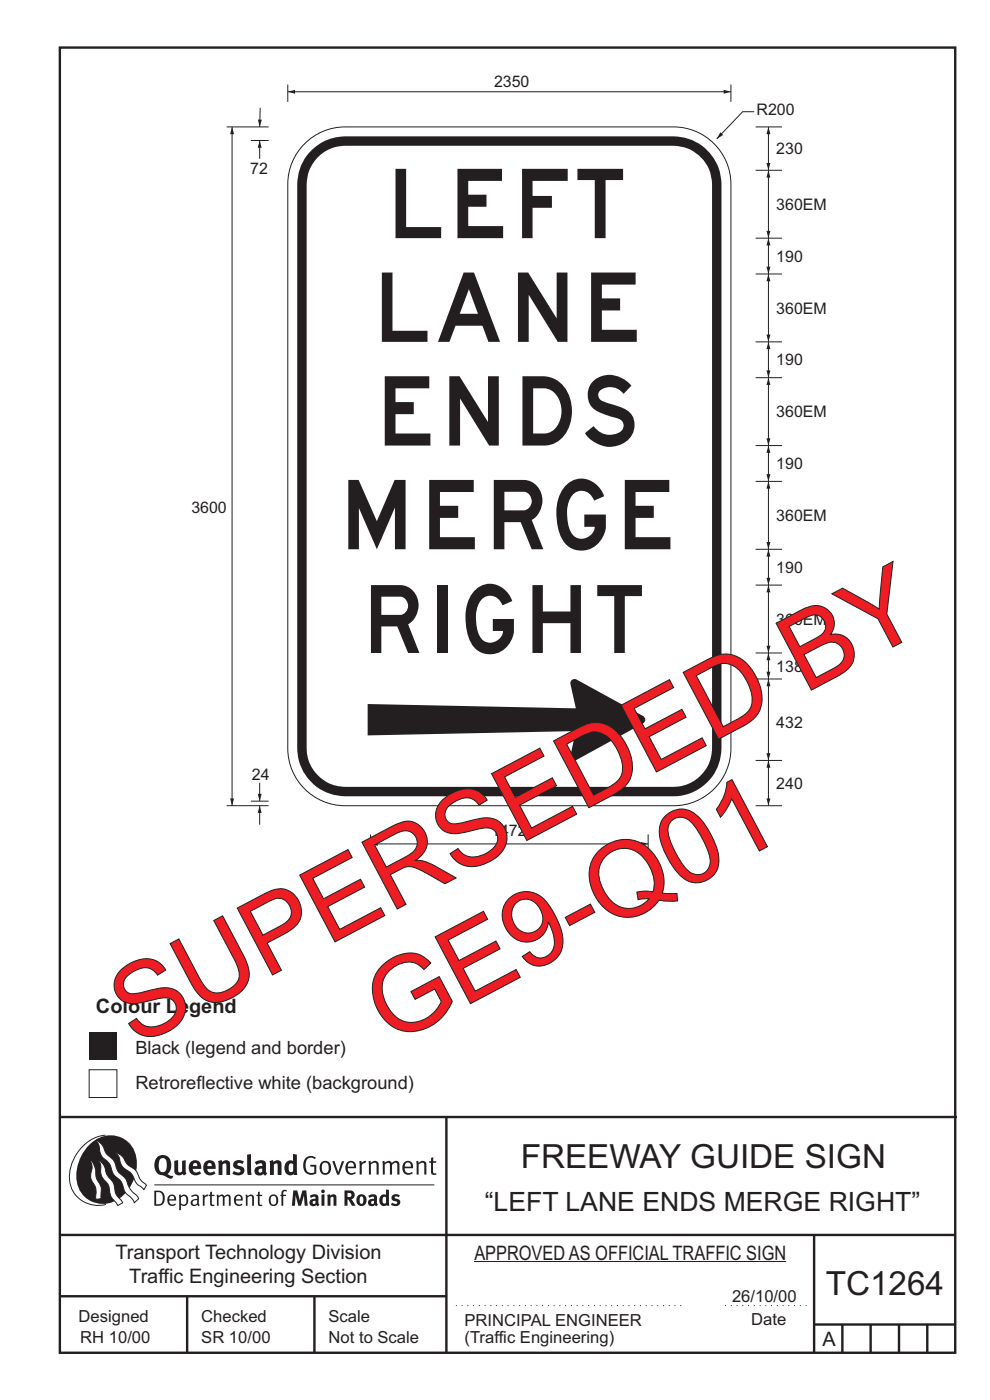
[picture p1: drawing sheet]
<svg xmlns="http://www.w3.org/2000/svg" width="210mm" height="297mm" viewBox="0 0 210 297" stroke-linecap="round" stroke-linejoin="round" font-family="sans-serif">
<g fill="none" stroke="#231f20" stroke-width=".51">
<path d="M12.7 10.1h189.9v276.9h-189.9zM12.7 237h190.3M94.7 236.9v50.1M12.7 262h190M12.7 275h82M39.7 275v12M66.7 275v12M172.7 262v25M172.7 281h30M178.7 281v6M184.7 281v6M190.7 281v6"/>
<path d="M196.7 281v6"/>
</g>
<path d="M96.7 277h48.7" fill="none" stroke="#231f20" stroke-width=".21" stroke-dasharray=".2 1" stroke-linecap="butt"/>
<path d="M100.6 267.7h66.2" fill="none" stroke="#231f20" stroke-width=".21"/>
<path d="M18.9 226.9h5.9v5.9h-5.9z" fill-rule="evenodd" fill="#fff" stroke="#231f20" stroke-width=".21"/>
<g fill="#231f20">
<path d="M18.9 218.9h5.9v5.9h-5.9z" fill-rule="evenodd"/>
<path d="M64.9 245.6a1.61 1.61 0 0 1 2.1 0l-.2 .3a1.17 1.17 0 0 0-1.4-.2 1.17 1.17 0 0 0-.6 1.3 1.42 1.42 0 0 0 1.2 1.8l.7-.1v-1.2h-.8l-.1-.4h1.3v1.8a1.82 1.82 0 0 1-2.2 0 1.82 1.82 0 0 1-.6-2.1l.2-.7z" fill-rule="evenodd"/>
<path d="M68.2 246.5a1.77 1.77 0 0 0 .4 2.7 1.39 1.39 0 0 0 1.4-.5 1.39 1.39 0 0 0 .2-1.5 1.19 1.19 0 0 0-2-.7zM68.5 246.8a.83 .83 0 0 1 1 .1 .83 .83 0 0 1 .2 .9 .75 .75 0 0 1-.6 1.1 .75 .75 0 0 1-.8-.9v-.9z" fill-rule="evenodd"/>
<path d="M70.5 246.3h.4l.8 2.4 .8-2.4h.5l-1.1 2.9h-.4z" fill-rule="evenodd"/>
<path d="M73.6 246.7a1.74 1.74 0 0 0 .5 2.5l.9-.1 .5-.2-.2-.3a.89 .89 0 0 1-1.1 .2 .89 .89 0 0 1-.4-1h1.7a1.15 1.15 0 0 0-.4-1.4 1.15 1.15 0 0 0-1.5 .3zM74 246.8a.67 .67 0 0 1 .8-.1 .67 .67 0 0 1 .3 .8h-1.3z" fill-rule="evenodd"/>
<path d="M76.2 246.4l.4-.1 .1 .4 .5-.4h.5l-.2 .5a.61 .61 0 0 0-.8 .6v1.8h-.4z" fill-rule="evenodd"/>
<path d="M78.1 246.4l.5-.1 .1 .4a.89 .89 0 0 1 .9-.4 .89 .89 0 0 1 .7 .7v2.2h-.4v-2.2l-.1-.2-.3-.1-.8 .3v2.2h-.4z" fill-rule="evenodd"/>
<path d="M81.1 246.4l.4-.1 .1 .4a.83 .83 0 0 1 .8-.4 .83 .83 0 0 1 .7 .4 .86 .86 0 0 1 .9-.4 .86 .86 0 0 1 .7 .7v2.2h-.4l-.1-2.4a.5 .5 0 0 0-.8 .1l-.2 .2v2.1h-.5v-2.3l-.4-.2-.7 .3v2.2h-.4z" fill-rule="evenodd"/>
<path d="M85.7 246.7a1.74 1.74 0 0 0 .5 2.5l.9-.1 .5-.2-.2-.3a.89 .89 0 0 1-1.1 .2 .89 .89 0 0 1-.4-1h1.7a1.15 1.15 0 0 0-.5-1.4 1.15 1.15 0 0 0-1.4 .3zM86 246.8a.67 .67 0 0 1 .9-.1 .67 .67 0 0 1 .3 .8h-1.3z" fill-rule="evenodd"/>
<path d="M88.3 246.4l.4-.1 .1 .4a.89 .89 0 0 1 .9-.4 .89 .89 0 0 1 .7 .7v2.2h-.4v-2.2l-.1-.2-.3-.1-.8 .3v2.2h-.4z" fill-rule="evenodd"/>
<path d="M91.5 245.6l.4-.1v.8h.7l-.2 .4h-.5v2.1l.1 .1h.5l.1 .3a.71 .71 0 0 1-1.2-.6v-1.9h-.3v-.4h.3z" fill-rule="evenodd"/>
<path d="M37 246.3l.8-.2v2a.46 .46 0 0 0 .2 .6 .46 .46 0 0 0 .6-.2v-2.2l.8-.2v2.4l.2 .5-.6 .3-.2-.3a1.03 1.03 0 0 1-1.2 .3 1.03 1.03 0 0 1-.6-1.1z" fill-rule="evenodd"/>
<path d="M40.4 246.5a1.64 1.64 0 0 0 0 2.3 1.64 1.64 0 0 0 2.3 .1l-.4-.4a.78 .78 0 0 1-.9 .2 .78 .78 0 0 1-.5-.7h1.8a1.37 1.37 0 0 0-.6-1.7 1.37 1.37 0 0 0-1.7 .2zM41 246.9a.48 .48 0 0 1 .7-.1 .48 .48 0 0 1 .2 .6h-1z" fill-rule="evenodd"/>
<path d="M43.5 246.5a1.65 1.65 0 0 0-.2 2 1.65 1.65 0 0 0 1.9 .7l.5-.3-.3-.4a.78 .78 0 0 1-.9 .3 .78 .78 0 0 1-.5-.8h1.8a1.37 1.37 0 0 0-.6-1.7 1.37 1.37 0 0 0-1.7 .2zM44.1 246.9a.48 .48 0 0 1 .6-.1 .48 .48 0 0 1 .2 .6h-.9z" fill-rule="evenodd"/>
<path d="M46.3 246.3l.7-.2 .1 .4a.95 .95 0 0 1 1-.3 .95 .95 0 0 1 .7 .8v2.3h-.8v-2.3l-.3-.2-.5 .3v2.2h-.8z" fill-rule="evenodd"/>
<path d="M49.7 246.5a1.73 1.73 0 0 1 2-.1l-.2 .5-.6-.2a.42 .42 0 0 0-.6 .3l.2 .2a1.23 1.23 0 0 1 1.4 1.1 1.47 1.47 0 0 1-2.3 .9l-.3-.2 .3-.6 .7 .3a.47 .47 0 0 0 .7-.3 .87 .87 0 0 0-1-.5l-.4-.2-.1-.4z" fill-rule="evenodd"/>
<path d="M54.1 246.5l.3 .6 .3-.2a.62 .62 0 0 1 .9 .1v.4a1.21 1.21 0 0 0-1.3 .3 1.21 1.21 0 0 0-.2 1.3 1.19 1.19 0 0 0 1.7 0l.5 .4 .4-.5-.3-.3v-1.4a.96 .96 0 0 0-1.3-1.1zM55 248l.6-.1v.7a.43 .43 0 0 1-.6 .1 .43 .43 0 0 1 0-.7z" fill-rule="evenodd"/>
<path d="M57.2 246.3l.7-.2 .1 .4a.95 .95 0 0 1 1-.3 .95 .95 0 0 1 .7 .8v2.3h-.8v-2.3l-.3-.2-.5 .3v2.2h-.8z" fill-rule="evenodd"/>
<path d="M62.2 244.8v1.5a1.29 1.29 0 0 0-1.4 .2 1.29 1.29 0 0 0-.5 1.3 1.24 1.24 0 0 0 .5 1.3 1.24 1.24 0 0 0 1.5 0l.1 .2h.7l-.1-4.4zM61.5 246.9l.4-.1 .3 .2v1.5l-.3 .1a.48 .48 0 0 1-.6-.4 1.52 1.52 0 0 1 .2-1.3z" fill-rule="evenodd"/>
<path d="M52.4 245l.8-.2 .2 4.5h-.8l-.1-.2z" fill-rule="evenodd"/>
</g>
<path d="M22.4 240.8a9 9 0 0 0-7.4 10.9 6.2 6.2 0 0 0 7.5 3.8M32.7 251.4h59.4" fill="none" stroke="#231f20" stroke-width=".21"/>
<path d="M19.1 242.7a5.7 5.7 0 0 1 6.5-1.4 5.7 5.7 0 0 1 3.4 5.7 8.6 8.6 0 0 1-6.2 8.3 5.7 5.7 0 0 1-6.5-7 9.9 9.9 0 0 1 2.8-5.6z" fill-rule="evenodd" fill="#231f20"/>
<path d="M24.4 244.5a3.1 3.1 0 0 1 2.3 2.2l.8 .7a3.2 3.2 0 0 1 2 2.4l.4 .6 1.2 1.1-.6 .9-.2-.3a3.5 3.5 0 0 1-1.9-2.1 3.8 3.8 0 0 0-2.1-2.2 3.5 3.5 0 0 1-1-2.2zM20.4 241.9a3.4 3.4 0 0 1 1.9 2.4l.7 .9a3.3 3.3 0 0 1 1.7 2.6 4.4 4.4 0 0 0 1.7 2l.3 .3a6.1 6.1 0 0 0 2.5 3.7l.2 .5-.9 .9a6.1 6.1 0 0 0-1.9-2.3l-.4-.7a3.6 3.6 0 0 0-1.9-2.8l-.6-1a3.6 3.6 0 0 0-1.9-2.8 3.7 3.7 0 0 1-.8-2.4zM21 246.1a3.4 3.4 0 0 1 1.5 2.7l.6 1a3.8 3.8 0 0 1 1.4 3.1l.3 .7 1.2 1.6-1 .5-.5-.7a3.2 3.2 0 0 1-1.3-2.8 4.3 4.3 0 0 0-1.4-2.2 4.7 4.7 0 0 1-.5-3zM19.2 246.1a5.1 5.1 0 0 1 1.2 3.7l.3 .7a3.1 3.1 0 0 1 .7 2.9l.1 .9-1.1 .2-.1-.8a3.5 3.5 0 0 0-.9-3.3 3.6 3.6 0 0 1 .1-2.5z" fill-rule="evenodd" fill="#fff" stroke="#231f20" stroke-width=".21"/>
<g fill="#231f20">
<path d="M33.4 245.5a2.51 2.51 0 0 0 .4 3.7l.8 .1a2.78 2.78 0 0 0 2 .7l.2-.6h-.6l-.7-.3a2.56 2.56 0 0 0 0-3.8 1.83 1.83 0 0 0-2.1 .2zM34 245.8a.87 .87 0 0 1 1 .1 .87 .87 0 0 1 .4 .9v.4a1.17 1.17 0 0 1-.9 1.5l-.3-.1a2.38 2.38 0 0 1-.2-2.8z" fill-rule="evenodd"/>
<path d="M33.1 252.9v2.6a1.12 1.12 0 0 0 1.2-.3 1.12 1.12 0 0 0 .2-1.2l-.1-.5-.3-.5zM32.7 252.6h1.1a1.67 1.67 0 0 1 1.2 1.6 1.67 1.67 0 0 1-1.3 1.6h-1zM36.1 253.9l-.2 .5h1.1a.55 .55 0 0 0-.3-.6 .55 .55 0 0 0-.6 .1zM35.8 253.7a.95 .95 0 0 1 1.2-.1 .95 .95 0 0 1 .4 1.1h-1.5a.72 .72 0 0 0 .4 .8 .72 .72 0 0 0 .9-.2l.1 .3a1.15 1.15 0 0 1-1.5 0 1.15 1.15 0 0 1-.2-1.5zM38.4 254.1v1.1a.7 .7 0 0 0 .9 .2 .7 .7 0 0 0 .2-.9 .61 .61 0 0 0-.4-.7 .61 .61 0 0 0-.7 .3zM38 253.5l.3-.1 .1 .4a.95 .95 0 0 1 1.2-.2 .95 .95 0 0 1 .3 1.2 .92 .92 0 0 1-.5 .9 .92 .92 0 0 1-1-.1v1.1l-.4 .1zM40.9 254.8a.5 .5 0 0 0 .2 .8 .5 .5 0 0 0 .7-.4v-.6zM40.5 253.7a1 1 0 0 1 1.7 .3v1.4l.2 .2-.2 .3-.3-.4a.78 .78 0 0 1-1.4 0 .78 .78 0 0 1 .8-1.1h.5a.58 .58 0 0 0-.3-.7 .58 .58 0 0 0-.7 .2zM43 253.5l.3-.1 .1 .4 .3-.3 .5-.1-.2 .4a.52 .52 0 0 0-.6 .5v1.5h-.4zM44.6 252.9l.4-.1-.1 .7h.6l-.1 .2h-.5v1.5a.35 .35 0 0 0 .6 .3v.3a.57 .57 0 0 1-.6 .1 .57 .57 0 0 1-.3-.6v-1.6h-.3v-.2h.3zM45.9 253.5l.4-.1 .1 .4 .2-.2a.64 .64 0 0 1 1 .2 .7 .7 0 0 1 .8-.4 .7 .7 0 0 1 .5 .6v1.8h-.4v-1.7l-.2-.4-.7 .4v1.7h-.3v-1.7a.38 .38 0 0 0-.3-.4 .38 .38 0 0 0-.5 .2l-.1 .2v1.7h-.4zM50.2 253.9l-.2 .5h1.1a.55 .55 0 0 0-.2-.6 .55 .55 0 0 0-.7 .1zM49.9 253.7a.95 .95 0 0 1 1.2-.1 .95 .95 0 0 1 .4 1.1h-1.5a.72 .72 0 0 0 .4 .8 .72 .72 0 0 0 .9-.2l.1 .3a1.15 1.15 0 0 1-1.5 0 1.15 1.15 0 0 1-.2-1.5zM52.1 253.5l.3-.1 .1 .4a.72 .72 0 0 1 .8-.4 .72 .72 0 0 1 .6 .6v1.8h-.4v-1.6a.45 .45 0 0 0-.3-.5 .45 .45 0 0 0-.5 .2l-.2 .2v1.7h-.3zM54.7 252.9l.4-.1v.7h.6l-.1 .2h-.5v1.5a.35 .35 0 0 0 .5 .3v.3a.57 .57 0 0 1-.6 .1 .57 .57 0 0 1-.3-.6v-1.6h-.3v-.2h.3zM57.6 253.8l-.2 .8a.65 .65 0 0 0 .3 .8 .65 .65 0 0 0 .8-.2l.1-.1a.93 .93 0 0 0-.7-1.4zM57.3 253.7a1.12 1.12 0 0 1 1.4 0 1.12 1.12 0 0 1 .2 1.5 1.01 1.01 0 0 1-1.2 .6 1.01 1.01 0 0 1-.7-1.2zM59.9 252.6l.5-.2 .5 .1-.2 .3-.3-.1-.3 .2v.6h.6l-.1 .2h-.5v2.1h-.4v-2.1h-.2v-.2h.2zM62.2 252.5l-.3 3.3h.7l.1-2.3 .6 2.3h.5l.7-2.3 .1 2.3h.7l-.3-3.3h-.9l-.5 2.2-.5-2.2zM65.7 253.7l.3 .4a.51 .51 0 0 1 .5-.3 .51 .51 0 0 1 .4 .4v.1a.88 .88 0 0 0-1.1 .3 .88 .88 0 0 0 .2 1.2 .9 .9 0 0 0 1.1-.2l.3 .3 .4-.4-.3-.3v-1a.87 .87 0 0 0-.4-.9 .87 .87 0 0 0-1 .2zM66.4 254.8l.5-.1v.6l-.1 .1h-.3l-.2-.2zM68.2 253.4v2.4h.6v-2.5zM68.1 252.7a.4 .4 0 0 0 .8 0 .4 .4 0 0 0-.8 0zM69.4 253.5l.1 2.3h.6v-1.7a.33 .33 0 0 1 .4-.2 .33 .33 0 0 1 .2 .3v1.6h.7v-1.8a.75 .75 0 0 0-.6-.6 .75 .75 0 0 0-.8 .2v-.3zM73.1 252.5v3.3h.6v-1.4l.3 .3 .7 1.1h.7l-.9-1.4a.94 .94 0 0 0 .7-1 .94 .94 0 0 0-.9-.9zM73.7 253.1a.51 .51 0 0 1 .7 .1 .51 .51 0 0 1-.1 .7h-.6zM75.9 253.7a1.19 1.19 0 0 0-.1 1.7 1.19 1.19 0 0 0 1.7 0 1.19 1.19 0 0 0 0-1.6 1.19 1.19 0 0 0-1.6-.1zM76.5 253.9l.2-.1a.99 .99 0 0 1 0 1.6 1.06 1.06 0 0 1-.2-1.5zM78.1 253.7l.3 .4a.51 .51 0 0 1 .5-.3 .51 .51 0 0 1 .4 .4v.1a.88 .88 0 0 0-1.1 .3 .88 .88 0 0 0 .2 1.2 .9 .9 0 0 0 1.1-.2l.3 .3 .4-.4-.2-.3v-1a.87 .87 0 0 0-.5-.9 .87 .87 0 0 0-1 .2zM78.9 254.8l.4-.1v.6l-.1 .1h-.3l-.2-.2zM81.9 252.3v1.2a1.2 1.2 0 0 0-1.4 .6 1.2 1.2 0 0 0 .2 1.4l.5 .3 .8-.1v.1h.6l-.1-3.4zM81.4 253.9l.5 .1-.1 1.2a.46 .46 0 0 1-.5 0 .46 .46 0 0 1-.2-.6zM83.3 253.5a.79 .79 0 0 0-.2 1 .79 .79 0 0 0 1 .4 .33 .33 0 0 1 0 .5 .33 .33 0 0 1-.5-.1l-.5-.2-.2 .5a1.15 1.15 0 0 0 1.2 .3 1.15 1.15 0 0 0 .8-1 1.49 1.49 0 0 0-1.2-.8 .4 .4 0 0 1 .3-.3 .4 .4 0 0 1 .4 .1l.2 .1 .2-.4a1.47 1.47 0 0 0-1.5-.1z" fill-rule="evenodd"/>
</g>
<path d="M64.6 30.5a12.1 12.1 0 0 1 8.6-3.6h69.7a12.2 12.2 0 0 1 12.1 12.2v119.7a12.2 12.2 0 0 1-12.1 12.1h-69.7a12.2 12.2 0 0 1-12.2-12.1v-119.7a12.1 12.1 0 0 1 3.6-8.6z" fill-rule="evenodd" fill="#fff" stroke="#231f20" stroke-width=".21"/>
<path d="M65.9 32a10.1 10.1 0 0 1 7.3-3.1h69.7a10.2 10.2 0 0 1 10.1 10.2v119.6a10.2 10.2 0 0 1-10.1 10.2h-69.7a10.2 10.2 0 0 1-10.2-10.2v-119.6a10.1 10.1 0 0 1 2.9-7.1z" fill-rule="evenodd" fill="#231f20"/>
<path d="M67.4 33.4a8.2 8.2 0 0 1 5.9-2.5h69.5a8.2 8.2 0 0 1 8.2 8.2v119.6a8.2 8.2 0 0 1-8.2 8.2h-69.5a8.2 8.2 0 0 1-8.3-8.2v-119.6a8.2 8.2 0 0 1 2.4-5.7z" fill-rule="evenodd" fill="#fff"/>
<path d="M78 149.4l44.1 .9-1.1-5.1a.89 .89 0 0 1 .4-1 .89 .89 0 0 1 1 0l13.9 7.7 .4 .3 .2 .5-.2 .5-.4 .3-13.9 7.6a.89 .89 0 0 1-1 .1 .89 .89 0 0 1-.4-1l1.1-5.1-44.1 .9z" fill-rule="evenodd" fill="#231f20"/>
<path d="M49.2 26.9v144" fill="none" stroke="#231f20" stroke-width=".21"/>
<g fill="#231f20">
<path d="M48.8 169.4h.8l-.4 1.5z"/>
<path d="M49.2 26.9l.4 1.6h-.8z"/>
</g>
<path d="M163 161.3v9.6" fill="none" stroke="#231f20" stroke-width=".21"/>
<g fill="#231f20">
<path d="M162.6 169.4h.8l-.4 1.5z"/>
<path d="M163 161.3l.4 1.6h-.8z"/>
</g>
<path d="M78.6 179h58.9" fill="none" stroke="#231f20" stroke-width=".21"/>
<g fill="#231f20">
<path d="M135.9 178.6l1.6 .4-1.6 .4z"/>
<path d="M78.6 179l1.5-.4v.8z"/>
</g>
<path d="M163 144v17.3" fill="none" stroke="#231f20" stroke-width=".21"/>
<g fill="#231f20">
<path d="M162.6 159.8h.8l-.4 1.5z"/>
<path d="M163 144l.4 1.6h-.8z"/>
</g>
<path d="M163 138.5v5.5" fill="none" stroke="#231f20" stroke-width=".21"/>
<g fill="#231f20">
<path d="M162.6 142.5h.8l-.4 1.5z"/>
<path d="M163 138.5l.4 1.6h-.8z"/>
</g>
<path d="M163 124.1v14.4" fill="none" stroke="#231f20" stroke-width=".21"/>
<g fill="#231f20">
<path d="M162.6 137h.8l-.4 1.5z"/>
<path d="M163 124.1l.4 1.6h-.8z"/>
</g>
<path d="M163 116.5v7.6" fill="none" stroke="#231f20" stroke-width=".21"/>
<g fill="#231f20">
<path d="M162.6 122.6h.8l-.4 1.5z"/>
<path d="M163 116.5l.4 1.6h-.8z"/>
</g>
<path d="M61 19.5h94M53.2 29.8h3.8M57 26.9h-8.9M53.2 170h3.8M57 170.9h-8.9" fill="none" stroke="#231f20" stroke-width=".21"/>
<g fill="#231f20">
<path d="M61 19.5l1.6-.4v.8z"/>
<path d="M153.5 19.1l1.5 .4-1.5 .4z"/>
</g>
<path d="M61 17.9v3.7M155 17.9v3.7M55.1 166.1v3.9" fill="none" stroke="#231f20" stroke-width=".21"/>
<path d="M54.7 168.4h.8l-.4 1.6z" fill="#231f20"/>
<path d="M55.1 170.9v4.1" fill="none" stroke="#231f20" stroke-width=".21"/>
<path d="M55.1 170.9l.4 1.6h-.8z" fill="#231f20"/>
<path d="M55.1 29.8v3.9" fill="none" stroke="#231f20" stroke-width=".21"/>
<path d="M55.1 29.8l.4 1.5h-.8z" fill="#231f20"/>
<path d="M160 23.7h-2.5l-5.5 5.8" fill="none" stroke="#231f20" stroke-width=".21"/>
<path d="M152.8 28.1l.6 .5-1.4 .9z" fill="#231f20"/>
<path d="M55.2 22.9l-.1 4M160.3 138.5h5.6M160.3 124.1h5.6M160.3 144h5.6M78.6 177v3.9M137.5 177v3.9M160.3 170.9h5.6M160.3 161.3h5.6" fill="none" stroke="#231f20" stroke-width=".21"/>
<path d="M54.7 25.4h.8l-.4 1.5z" fill="#231f20"/>
<path d="M163 102.1v14.4" fill="none" stroke="#231f20" stroke-width=".21"/>
<g fill="#231f20">
<path d="M162.6 115h.8l-.4 1.5z"/>
<path d="M163 102.1l.4 1.6h-.8z"/>
</g>
<path d="M163 94.5v7.6" fill="none" stroke="#231f20" stroke-width=".21"/>
<g fill="#231f20">
<path d="M162.6 100.6h.8l-.4 1.5z"/>
<path d="M163 94.5l.4 1.6h-.8z"/>
</g>
<path d="M163 80.1v14.4M160.3 116.5h5.6M160.3 102.1h5.6" fill="none" stroke="#231f20" stroke-width=".21"/>
<g fill="#231f20">
<path d="M162.6 93h.8l-.4 1.5z"/>
<path d="M163 80.1l.4 1.6h-.8z"/>
</g>
<path d="M163 72.5v7.6" fill="none" stroke="#231f20" stroke-width=".21"/>
<g fill="#231f20">
<path d="M162.6 78.6h.8l-.4 1.5z"/>
<path d="M163 72.5l.4 1.6h-.8z"/>
</g>
<path d="M163 58.1v14.4M160.3 94.5h5.6M160.3 80.1h5.6" fill="none" stroke="#231f20" stroke-width=".21"/>
<g fill="#231f20">
<path d="M162.6 71h.8l-.4 1.5z"/>
<path d="M163 58.1l.4 1.6h-.8z"/>
</g>
<path d="M163 50.5v7.6" fill="none" stroke="#231f20" stroke-width=".21"/>
<g fill="#231f20">
<path d="M162.6 56.6h.8l-.4 1.5z"/>
<path d="M163 50.5l.4 1.6h-.8z"/>
</g>
<path d="M163 36.1v14.4M160.3 58.1h5.6M160.3 72.5h5.6" fill="none" stroke="#231f20" stroke-width=".21"/>
<g fill="#231f20">
<path d="M162.6 49h.8l-.4 1.5z"/>
<path d="M163 36.1l.4 1.6h-.8z"/>
</g>
<path d="M163 26.9v9.2" fill="none" stroke="#231f20" stroke-width=".21"/>
<g fill="#231f20">
<path d="M162.6 34.6h.8l-.4 1.5z"/>
<path d="M163 26.9l.4 1.6h-.8z"/>
</g>
<path d="M160.3 36.1h5.6M160.3 26.9h5.6M160.3 50.5h5.6" fill="none" stroke="#231f20" stroke-width=".21"/>
<path d="M153.8 277h17.4" fill="none" stroke="#231f20" stroke-width=".21" stroke-dasharray=".2 1" stroke-linecap="butt"/>
<g font-size="22.4" fill="#ee1d23">
<text x="82.8" y="221.9" transform="rotate(-28 82.8 221.9)">GE9-Q01</text>
<text x="28.8" y="222.2" transform="rotate(-28 28.8 222.2)">SUPERSEDED BY</text>
</g>
<g font-size="14.7" fill="#231f20">
<text x="83.9" y="50.5">LEFT</text>
<text x="81" y="72.5">LANE</text>
<text x="81.6" y="94.5">ENDS</text>
<text x="73.9" y="116.5">MERGE</text>
</g>
<text font-size="14.4" fill="#231f20" x="78.7" y="138.5">RIGHT</text>
<g font-size="7.1" fill="#231f20">
<text x="110.5" y="247.7">FREEWAY GUIDE SIGN</text>
<text x="175.1" y="274.6">TC1264</text>
</g>
<text font-size="5.6" fill="#231f20" x="102.8" y="256.9">“LEFT LANE ENDS MERGE RIGHT”</text>
<g font-size="4.2" fill="#231f20">
<text x="20.4" y="214.9">Colour Legend</text>
<text x="24.5" y="267">Transport Technology Division</text>
<text x="100.6" y="267.2">APPROVED AS OFFICIAL TRAFFIC SIGN</text>
<text x="27.4" y="272.2">Traffic Engineering Section</text>
<text x="174.4" y="285.6">A</text>
</g>
<g font-size="3.9" fill="#231f20">
<text x="28.7" y="223.5">Black (legend and border)</text>
<text x="28.7" y="231">Retroreflective white (background)</text>
</g>
<g font-size="3.5" fill="#231f20">
<text x="16.7" y="280.4">Designed</text>
<text x="42.7" y="280.4">Checked</text>
<text x="69.7" y="280.4">Scale</text>
<text x="98.5" y="281.3">PRINCIPAL ENGINEER</text>
<text x="155.3" y="276.2">26/10/00</text>
<text x="159.3" y="281">Date</text>
<text x="17" y="284.8">RH 10/00</text>
<text x="42.7" y="284.8">SR 10/00</text>
<text x="69.7" y="285">Not to Scale</text>
<text x="98.5" y="284.8">(Traffic Engineering)</text>
</g>
<g font-size="3.4" fill="#231f20">
<text x="104.8" y="18.5">2350</text>
<text x="160.5" y="24.4">R200</text>
<text x="164.7" y="32.7">230</text>
<text x="53.1" y="36.8">72</text>
<text x="164.7" y="44.5">360EM</text>
<text x="164.7" y="55.5">190</text>
<text x="164.7" y="66.5">360EM</text>
<text x="164.7" y="77.5">190</text>
<text x="164.7" y="88.5">360EM</text>
<text x="164.7" y="99.5">190</text>
<text x="40.6" y="108.9">3600</text>
<text x="164.7" y="110.5">360EM</text>
<text x="164.7" y="121.5">190</text>
<text x="164.7" y="132.5">360EM</text>
<text x="164.7" y="142.5">138</text>
<text x="164.7" y="154.4">432</text>
<text x="53.4" y="165.5">24</text>
<text x="164.7" y="167.3">240</text>
<text x="104.2" y="177.3">1472</text>
</g>
</svg>
